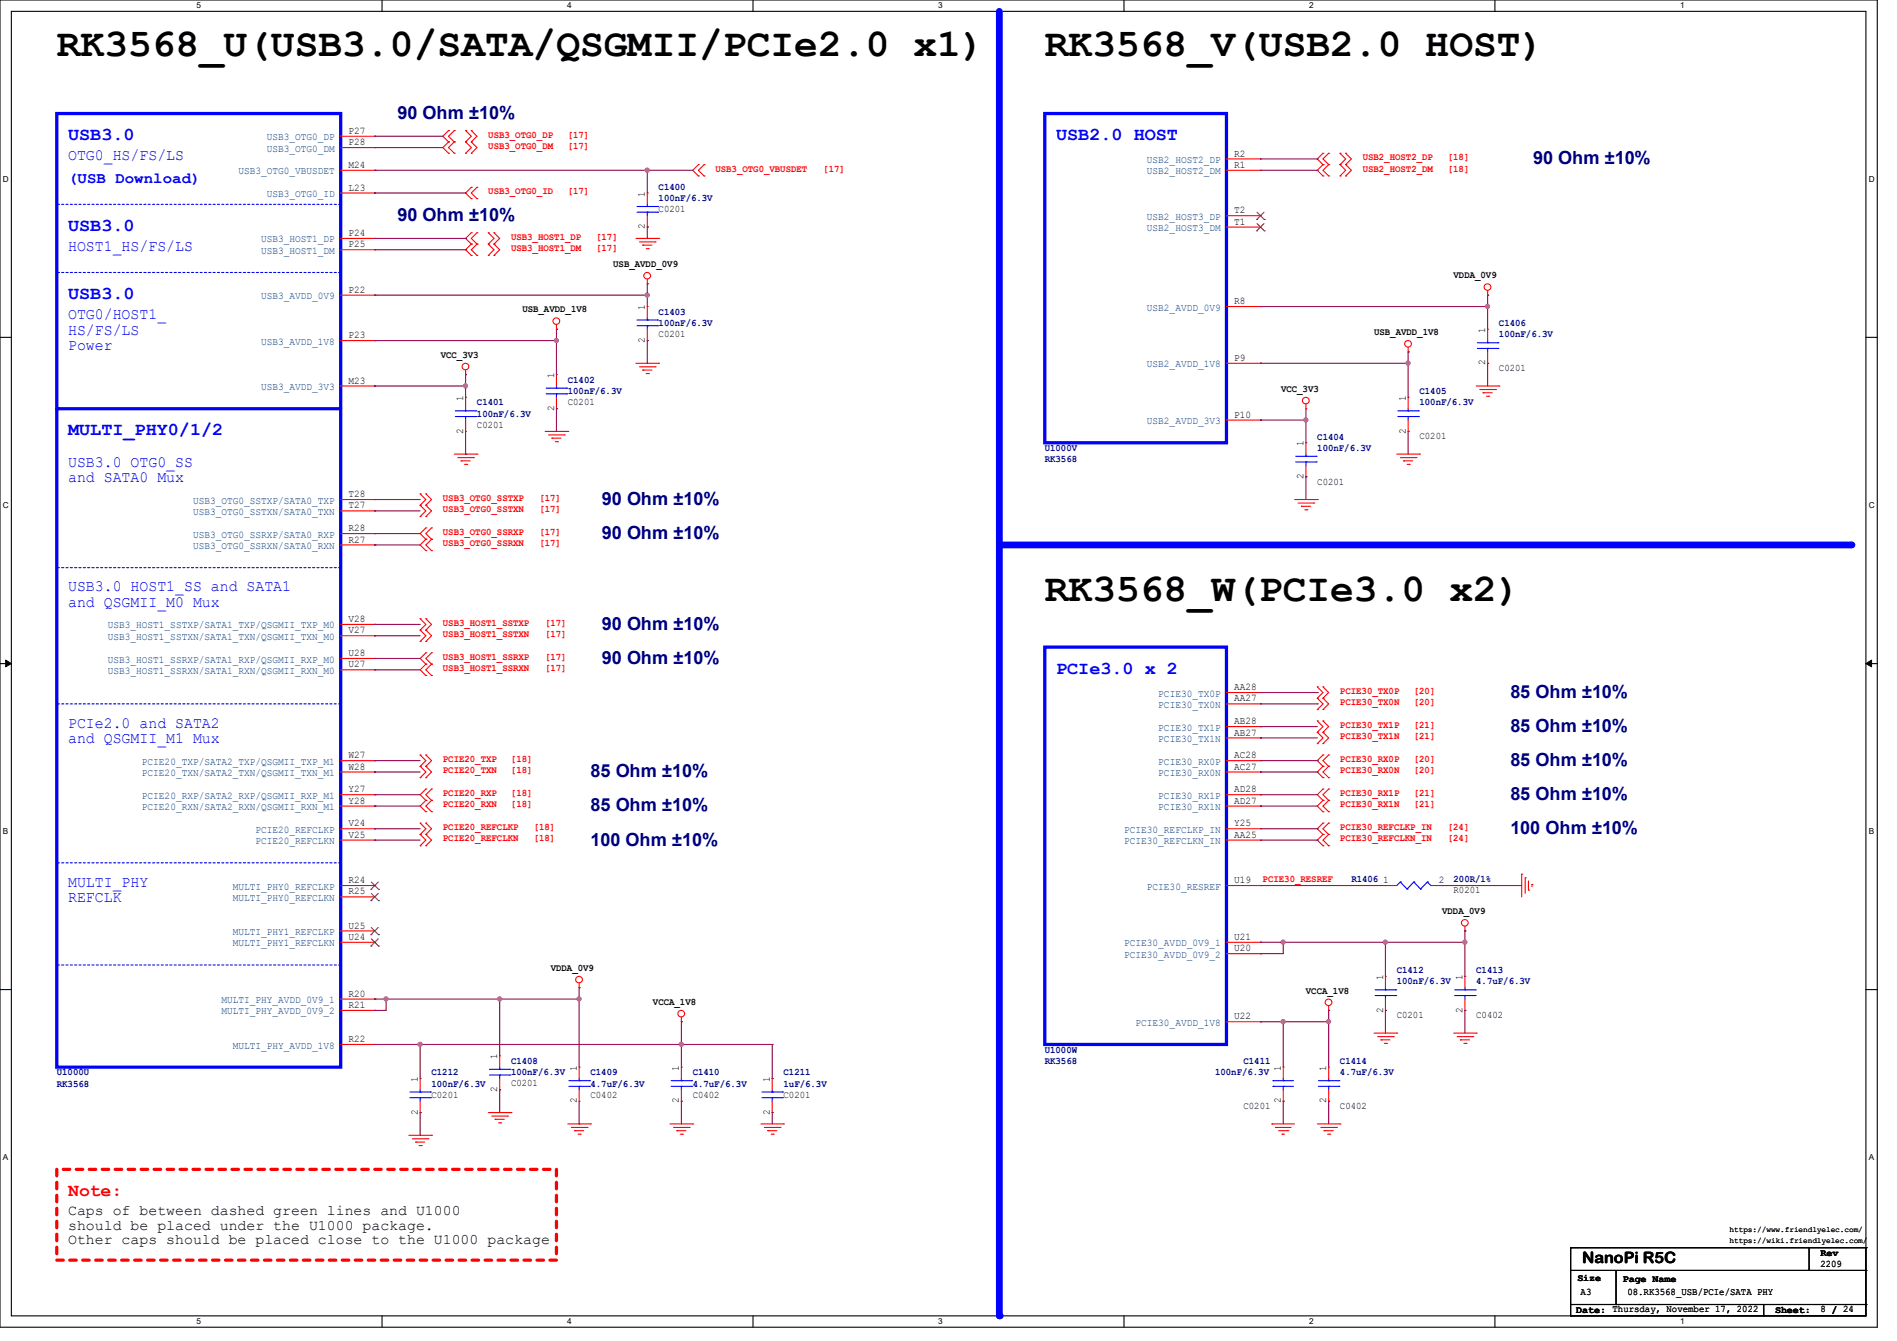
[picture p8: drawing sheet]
<svg xmlns="http://www.w3.org/2000/svg" width="297mm" height="210mm" viewBox="0 0 297 210" stroke-linecap="round" stroke-linejoin="round" font-family="sans-serif">
<path d="M0 0h293.9v207.9h-293.9zM1.8 1.8h290.3v204.3h-290.3z" fill="none" stroke="#000" stroke-width=".17"/>
<g fill="#fff">
<path d="M30.8 .2h.7v1.4h-.7z"/>
<path d="M30.8 206.2h.7v1.4h-.7z"/>
</g>
<path d="M59.8 0v1.8M59.8 206.1v1.8" fill="none" stroke="#000" stroke-width=".17"/>
<g fill="#fff">
<path d="M88.8 .2h.7v1.4h-.7z"/>
<path d="M88.8 206.2h.7v1.4h-.7z"/>
</g>
<path d="M117.9 0v1.8M117.9 206.1v1.8" fill="none" stroke="#000" stroke-width=".17"/>
<g fill="#fff">
<path d="M146.9 .2h.7v1.4h-.7z"/>
<path d="M146.9 206.2h.7v1.4h-.7z"/>
</g>
<path d="M176 0v1.8M176 206.1v1.8" fill="none" stroke="#000" stroke-width=".17"/>
<g fill="#fff">
<path d="M205 .2h.7v1.4h-.7z"/>
<path d="M205 206.2h.7v1.4h-.7z"/>
</g>
<path d="M234.1 0v1.8M234.1 206.1v1.8" fill="none" stroke="#000" stroke-width=".17"/>
<g fill="#fff">
<path d="M263.1 .2h.6v1.4h-.6z"/>
<path d="M263.1 206.2h.6v1.4h-.6z"/>
<path d="M.5 27.3h.9v1.4h-.9z"/>
<path d="M292.6 27.3h.9v1.4h-.9z"/>
<path d="M.5 78.4h.9v1.4h-.9z"/>
<path d="M292.6 78.4h.9v1.4h-.9z"/>
</g>
<path d="M0 52.8h1.8M292.1 52.8h1.8" fill="none" stroke="#000" stroke-width=".17"/>
<g fill="#fff">
<path d="M.5 129.5h.8v1.4h-.8z"/>
<path d="M292.6 129.5h.8v1.4h-.8z"/>
</g>
<path d="M0 103.9h1.8M292.1 103.9h1.8" fill="none" stroke="#000" stroke-width=".17"/>
<path d="M.9 103.4l.9 .5-.9 .5zM292.1 103.9l.9-.5v1z" fill="#000" stroke="#000" stroke-width=".16"/>
<g fill="#fff">
<path d="M.5 180.5h.8v1.4h-.8z"/>
<path d="M292.6 180.5h.8v1.4h-.8z"/>
</g>
<path d="M0 155h1.8M292.1 155h1.8" fill="none" stroke="#000" stroke-width=".17"/>
<path d="M156.5 1.8v204.3" fill="none" stroke="#00f" stroke-width="1.1"/>
<circle cx="156.5" cy="206.1" r=".53" fill="#00f"/>
<path d="M156.5 85.3h133.3" fill="none" stroke="#00f" stroke-width="1.1"/>
<circle cx="289.8" cy="85.3" r=".53" fill="#00f"/>
<path d="M8.9 183.1h78.2v14.3h-78.2z" fill="none" stroke="#f00" stroke-width=".51" stroke-dasharray="1 1"/>
<g fill="none" stroke="#f00" stroke-width=".17">
<path d="M70.2 20.4h.1M70.2 22.2h.1M70.2 24h.1M70.2 20.4l-.9 .9 .9 .9M70.2 22.2l-.9 .9 .9 .9M71.1 22.2h.1M71.1 20.4h.1M71.1 24h.1M71.1 20.4l-.9 .9 .9 .9M71.1 22.2l-.9 .9 .9 .9M72.9 22.2h.1M72.9 20.4h.1"/>
<path d="M72.9 24h.1M72.9 20.4l.9 .9-.9 .9M72.9 22.2l.9 .9-.9 .9M73.8 22.2h.1M73.8 20.4h.1M73.8 24h.1M73.8 29.3h.1M73.8 31.1h.1M73.8 36.4h.1M73.8 38.2h.1M73.8 20.4l.9 .9-.9 .9M73.8 22.2l.9 .9-.9 .9"/>
<path d="M73.8 29.3l-.9 .9 .9 .9M73.8 36.4l-.9 .9 .9 .9M73.8 38.2l-.9 .9 .9 .9M74.7 31.1h.1M74.7 29.3h.1M74.7 38.2h.1M74.7 36.4h.1M74.7 29.3l-.9 .9 .9 .9M74.7 36.4l-.9 .9 .9 .9M74.7 38.2l-.9 .9 .9 .9M76.5 38.2h.1M76.5 36.4h.1"/>
<path d="M76.5 36.4l.8 .9-.8 .9M76.5 38.2l.8 .9-.8 .9M77.3 38.2h.1M77.3 36.4h.1M77.3 36.4l.9 .9-.9 .9M77.3 38.2l.9 .9-.9 .9M99.6 37.3h3.5M100.1 37.9h2.5M100.6 38.4h.1M100.6 38.4h1.5M101.2 38.9h.3M101.3 30.2h.1"/>
<path d="M101.3 35.6h.1M101.3 30.2v1.8M101.3 33.8v1.8M101.5 38.9h.1M102.6 37.9h.1M103.1 37.3h.1M109.3 25.8h.1M109.3 27.6h.1M109.3 25.8l-.8 .9 .8 .9M110.2 27.6h.1M110.2 25.8h.1M110.2 25.8l-.9 .9 .9 .9"/>
<path d="M207.1 24h.1M207.1 25.8h.1M207.1 27.6h.1M207.1 24l-.9 .9 .9 .9M207.1 25.8l-.9 .9 .9 .9M208 25.8h.1M208 24h.1M208 27.6h.1M208 24l-.9 .9 .9 .9M208 25.8l-.9 .9 .9 .9M209.8 25.8h.1M209.8 24h.1"/>
<path d="M209.8 27.6h.1M209.8 24l.9 .9-.9 .9M209.8 25.8l.9 .9-.9 .9M210.7 25.8h.1M210.7 24h.1M210.7 27.6h.1M210.7 24l.9 .9-.9 .9M210.7 25.8l.9 .9-.9 .9M72.9 58.7h.1M72.9 58v.7M73.8 40h.1M74.7 40h.1"/>
<path d="M76.5 40h.1M77.3 40h.1M87.1 51.6h.1M87.1 58.7h.1M87.1 50.8v.8M87.1 58.7v1.8M99.6 56.9h3.5M100.1 57.4h2.5M100.6 58h.1M100.6 58h1.5M101.2 58.5h.3M101.3 44.4h.1"/>
<path d="M101.3 43.7v.7M101.5 58.5h.1M102.6 57.4h.1M103.1 56.9h.1M220.5 55.1h.1M220.5 54.4v.7M232.9 46.2h.1M232.9 45.5v.7M65.8 79.1h.1M65.8 77.3h.1M65.8 77.3l.9 .9-.9 .9M65.8 79.1l.9 .9-.9 .9"/>
<path d="M66.7 79.1h.1M66.7 77.3h.1M66.7 77.3l.9 .9-.9 .9M66.7 79.1l.9 .9-.9 .9M71.1 71.1h3.6M71.7 71.7h2.4M72.2 72.2h.1M72.2 72.2h1.4M72.7 72.7h.4M73.1 72.7h.1M74.1 71.7h.1M74.7 71.1h.1"/>
<path d="M85.3 67.6h3.6M85.9 68.1h2.4M86.4 68.6h.1M86.4 68.6h1.4M87 69.2h.3M87.1 64h.1M87.1 62.2v1.8M87.3 69.2h.1M88.3 68.1h.1M88.9 67.6h.1M202.7 78.2h3.5M203.2 78.8h2.5"/>
<path d="M203.8 79.3h.1M203.8 79.3h1.4M204.3 79.8h.3M204.5 64h.1M204.5 69.3h.1M204.5 74.7h.1M204.5 63.3v.7M204.5 69.3v1.8M204.5 72.9v1.8M204.6 79.8h.1M205.7 78.8h.1M206.2 78.2h.1"/>
<path d="M218.7 71.1h3.6M219.2 71.7h2.5M219.8 72.2h.1M219.8 72.2h1.4M220.3 72.7h.3M220.5 62.2h.1M220.5 67.6h.1M220.5 62.2v1.8M220.5 65.8v1.8M220.6 72.7h.1M221.7 71.7h.1M222.3 71.1h.1"/>
<path d="M231.1 60.5h3.6M231.7 61h2.4M232.2 61.5h.1M232.2 61.5h1.4M232.7 62.1h.4M233.1 62.1h.1M234.1 61h.1M234.7 60.5h.1M65.8 80.9h.1M65.8 98.7h.1M65.8 96.9h.1M65.8 96.9l.9 .9-.9 .9"/>
<path d="M65.8 98.7l.9 .9-.9 .9M66.7 80.9h.1M66.7 82.7h.1M66.7 84.5h.1M66.7 86.2h.1M66.7 98.7h.1M66.7 96.9h.1M66.7 82.7l-.9 .9 .9 .9M66.7 84.5l-.9 .8 .9 .9M66.7 96.9l.9 .9-.9 .9M66.7 98.7l.9 .9-.9 .9M67.6 84.5h.1"/>
<path d="M67.6 82.7h.1M67.6 86.2h.1M67.6 82.7l-.9 .9 .9 .9M67.6 84.5l-.9 .8 .9 .9M65.8 118.2h.1M65.8 100.5h.1M65.8 118.2l.9 .9-.9 .9M66.7 118.2h.1M66.7 100.5h.1M66.7 102.2h.1M66.7 104h.1M66.7 105.8h.1"/>
<path d="M66.7 118.2l.9 .9-.9 .9M66.7 102.2l-.9 .9 .9 .9M66.7 104l-.9 .9 .9 .9M67.6 104h.1M67.6 102.2h.1M67.6 105.8h.1M67.6 102.2l-.9 .9 .9 .9M67.6 104l-.9 .9 .9 .9M192 108.5h5.4M192 110.2h5.4M192 113.8h5.4M192 115.6h5.4"/>
<path d="M192 119.1h5.4M197.4 108.5h.1M197.4 110.2h.1M197.4 113.8h.1M197.4 115.6h.1M197.4 119.1h.1M206.2 109.3h.1M206.2 107.6h.1M206.2 111.1h.1M206.2 114.7h.1M206.2 112.9h.1M206.2 116.5h.1"/>
<path d="M206.2 107.6l.9 .9-.9 .8M206.2 109.3l.9 .9-.9 .9M206.2 112.9l.9 .9-.9 .9M206.2 114.7l.9 .9-.9 .9M207.1 109.3h.1M207.1 107.6h.1M207.1 111.1h.1M207.1 118.2h.1M207.1 114.7h.1M207.1 112.9h.1M207.1 116.5h.1M207.1 107.6l.9 .9-.9 .8"/>
<path d="M207.1 109.3l.9 .9-.9 .9M207.1 118.2l-.9 .9 .9 .9M207.1 112.9l.9 .9-.9 .9M207.1 114.7l.9 .9-.9 .9M208 118.2h.1M208 118.2l-.9 .9 .9 .9M65.8 120h.1M65.8 121.8h.1M65.8 130.7h.1M65.8 128.9h.1M65.8 132.5h.1M65.8 120l.9 .9-.9 .9"/>
<path d="M65.8 128.9l.9 .9-.9 .9M65.8 130.7l.9 .9-.9 .9M66.7 120h.1M66.7 121.8h.1M66.7 123.6h.1M66.7 125.3h.1M66.7 127.1h.1M66.7 130.7h.1M66.7 128.9h.1M66.7 132.5h.1M66.7 120l.9 .9-.9 .9M66.7 123.6l-.9 .9 .9 .8"/>
<path d="M66.7 125.3l-.9 .9 .9 .9M66.7 128.9l.9 .9-.9 .9M66.7 130.7l.9 .9-.9 .9M67.6 125.3h.1M67.6 123.6h.1M67.6 127.1h.1M67.6 123.6l-.9 .9 .9 .8M67.6 125.3l-.9 .9 .9 .9M192 120.9h5.4M192 124.5h5.4M192 126.2h5.4M192 129.8h5.4"/>
<path d="M192 131.6h5.4M192 138.7h5.4M197.4 120.9h.1M197.4 124.5h.1M197.4 126.2h.1M197.4 129.8h.1M197.4 131.6h.1M197.4 138.7h.1M207.1 120h.1M207.1 121.8h.1M207.1 123.6h.1M207.1 125.3h.1"/>
<path d="M207.1 127.1h.1M207.1 128.9h.1M207.1 130.7h.1M207.1 132.5h.1M207.1 120l-.9 .9 .9 .9M207.1 123.6l-.9 .9 .9 .8M207.1 125.3l-.9 .9 .9 .9M207.1 128.9l-.9 .9 .9 .9M207.1 130.7l-.9 .9 .9 .9M208 121.8h.1M208 120h.1M208 125.3h.1"/>
<path d="M208 123.6h.1M208 127.1h.1M208 130.7h.1M208 128.9h.1M208 132.5h.1M208 120l-.9 .9 .9 .9M208 123.6l-.9 .9 .9 .8M208 125.3l-.9 .9 .9 .9M208 128.9l-.9 .9 .9 .9M208 130.7l-.9 .9 .9 .9M216.9 138.7h.1M216.9 138.7h1.8"/>
<path d="M224 138.7h1.8M225.8 138.7h.1M238.3 136.9h.1M238.3 136.9v3.6M238.8 137.5h.1M238.8 137.5v2.4M239.3 139.4h.1M239.3 138v1.4M239.9 138.5h.1M239.9 138.5v.4M90.7 154.7h.1M90.7 154v.7"/>
<path d="M106.7 159.3v.7M192 147.6h5.4M192 149.4h5.4M197.4 147.6h.1M197.4 149.4h.1M208 158.2h.1M208 157.5v.7M229.4 145.8h.1M229.4 145.1v.7M64 177.8h3.6M64.6 178.4h2.4M65.1 178.9h.1"/>
<path d="M65.1 178.9h1.4M65.6 179.4h.4M66 179.4h.1M67 178.4h.1M67.6 177.8h.1M76.5 174.2h3.5M77 174.8h2.5M77.5 175.3h.1M77.5 175.3h1.5M78.1 175.9h.3M78.4 175.9h.1M79.5 174.8h.1"/>
<path d="M80 174.2h.1M88.9 176h3.6M89.5 176.6h2.4M90 177.1h.1M90 177.1h1.4M90.5 177.6h.3M90.8 177.6h.1M91.9 176.6h.1M92.5 176h.1M104.9 176h3.6M105.5 176.6h2.4M106 177.1h.1"/>
<path d="M106 177.1h1.4M106.5 177.6h.3M106.7 160h.1M106.8 177.6h.1M107.9 176.6h.1M108.5 176h.1M119.1 176h3.6M119.7 176.6h2.4M120.2 177.1h.1M120.2 177.1h1.4M120.7 177.6h.4M121.1 177.6h.1"/>
<path d="M122.1 176.6h.1M122.7 176h.1M192 160h5.4M197.4 160h.1M199.1 176h.1M199.1 176h3.6M199.7 176.6h.1M199.7 176.6h2.4M200.2 177.1h1.4M200.7 177.6h.1M200.7 177.6h.4M201.6 177.1h.1"/>
<path d="M206.2 176h3.6M206.8 176.6h2.5M207.3 177.1h.1M207.3 177.1h1.4M207.9 177.6h.3M208.2 177.6h.1M209.3 176.6h.1M209.8 176h.1M215.1 161.8h3.6M215.7 162.3h2.4M216.2 162.9h.1M216.2 162.9h1.4"/>
<path d="M216.7 163.4h.4M217.1 163.4h.1M218.1 162.3h.1M218.7 161.8h.1M227.6 161.8h3.5M228.1 162.3h2.5M228.6 162.9h.1M228.6 162.9h1.5M229.2 163.4h.3M229.5 163.4h.1M230.6 162.3h.1M231.1 161.8h.1"/>
<circle cx="72.9" cy="57.4" r=".52"/>
<circle cx="87.1" cy="50.3" r=".52"/>
<circle cx="101.3" cy="43.2" r=".52"/>
<circle cx="220.5" cy="53.8" r=".52"/>
<circle cx="232.9" cy="45" r=".52"/>
<circle cx="204.5" cy="62.7" r=".52"/>
<circle cx="90.7" cy="153.4" r=".52"/>
<circle cx="106.7" cy="158.8" r=".52"/>
<circle cx="208" cy="157" r=".52"/>
<circle cx="229.4" cy="144.5" r=".52"/>
</g>
<g fill="none" stroke="#000" stroke-width=".17">
<path d="M245.9 195.4h.1M245.9 199h46.2M245.9 195.4v10.7M245.9 195.4h46.2M253 199v5.3M283.3 199h.1M283.3 195.4v3.6M292.1 199h.1M292.1 195.4h.1M292.1 195.4v10.7h-46.2M245.9 206.1h.1M245.9 204.3h46.2"/>
<path d="M253 204.3h.1M256.6 204.3h.1M276.1 206.1h.1M276.1 204.3v1.8M292.1 204.3h.1"/>
</g>
<g fill="none" stroke="#00f" stroke-width=".17">
<path d="M99.7 33.2h3.3M99.7 32.3h3.3M101.3 32.3h.1M101.3 33.2h.1M101.3 32v.3M101.3 33.2v.6M103 33.2h.1M103 32.3h.1M85.5 61.7h3.2M85.5 60.8h3.2M87.1 60.8h.1M87.1 61.7h.1"/>
<path d="M87.1 60.5v.3M87.1 61.7v.5M88.7 61.7h.1M88.7 60.8h.1M202.9 72.3h3.2M202.9 71.5h3.2M204.5 71.5h.1M204.5 72.3h.1M204.5 71.1v.4M204.5 72.3v.6M206.1 72.3h.1M206.1 71.5h.1"/>
<path d="M218.9 65.2h3.2M218.9 64.3h3.2M220.5 64.3h.1M220.5 65.2h.1M220.5 64v.3M220.5 65.2v.6M222.1 65.2h.1M222.1 64.3h.1M219.2 138.1h.1M219.2 138.1l-.5 .6M219.2 138.1l1.1 1.1M220.3 139.2h.1"/>
<path d="M221.4 138.1h.1M221.4 138.1l-1.1 1.1M221.4 138.1l1 1.1M222.4 139.2h.1M223.5 138.1h.1M223.5 138.1l-1.1 1.1M223.5 138.1l.5 .6M224 138.7h.1"/>
</g>
<path d="M8.9 17.8h44.4v149.3h-44.4zM8.9 64h44.4M163.6 101.3h28.4v62.3h-28.4z" fill="none" stroke="#00f" stroke-width=".51"/>
<path d="M8.9 42.7h.1M53.3 42.7h-44.4" fill="none" stroke="#00f" stroke-width=".17" stroke-dasharray=".3 .3"/>
<circle cx="8.9" cy="64" r=".25" fill="#00f"/>
<path d="M8.9 32h.1M53.3 32h-44.4M8.9 88.9h.1M53.3 88.9h-44.4M8.9 110.2h.1M53.3 110.2h-44.4M8.9 135.1h.1M53.3 135.1h-44.4M8.9 151.1h.1M53.3 151.1h-44.4" fill="none" stroke="#00f" stroke-width=".17" stroke-dasharray=".3 .3"/>
<g fill="none" stroke="#f00" stroke-width=".17">
<path d="M53.3 21.3h5.4M53.3 23.1h5.4M53.3 26.7h5.4M53.3 30.2h5.4M53.3 37.3h5.4M53.3 39.1h5.4M58.7 21.3h.1M58.7 23.1h.1M58.7 26.7h.1M58.7 30.2h.1M58.7 37.3h.1M58.7 39.1h.1"/>
<path d="M192 26.7h5.4M192 24.9h5.4M192 33.8h5.4M192 35.6h5.4M197.4 24.9h.1M197.4 26.7h.1M197.4 33.8h.1M197.4 35.6h.1M53.3 46.2h5.4M53.3 53.3h5.4M58.7 46.2h.1M58.7 53.3h.1"/>
<path d="M101.3 48h.1M101.3 53.3h.1M101.3 48v1.8M101.3 51.6v1.7M192 48h5.4M192 56.9h5.4M197.4 48h.1M197.4 56.9h.1M232.9 51.6h.1M232.9 56.9h.1M232.9 51.6v1.7M232.9 55.1v1.8"/>
<path d="M53.3 60.5h5.4M53.3 78.2h5.4M58.7 60.5h.1M58.7 78.2h.1M72.9 62.2h.1M72.9 67.6h.1M72.9 62.2v1.8M72.9 65.8v1.8M192 65.8h5.4M197.4 65.8h.1M53.3 80h5.4M53.3 83.6h5.4"/>
<path d="M53.3 85.3h5.4M53.3 97.8h5.4M53.3 99.6h5.4M58.7 80h.1M58.7 83.6h.1M58.7 85.3h.1M58.7 97.8h.1M58.7 99.6h.1M53.3 103.1h5.4M53.3 104.9h5.4M53.3 119.1h5.4M58.7 103.1h.1"/>
<path d="M58.7 104.9h.1M58.7 119.1h.1M53.3 138.7h5.4M53.3 120.9h5.4M53.3 124.5h5.4M53.3 126.2h5.4M53.3 129.8h5.4M53.3 131.6h5.4M58.7 138.7h.1M58.7 120.9h.1M58.7 124.5h.1M58.7 126.2h.1"/>
<path d="M58.7 129.8h.1M58.7 131.6h.1M53.3 140.5h5.4M53.3 145.8h5.4M53.3 147.6h5.4M53.3 158.2h5.4M53.3 156.5h5.4M58.7 140.5h.1M58.7 145.8h.1M58.7 147.6h.1M58.7 158.2h.1M58.7 156.5h.1"/>
<path d="M216.9 152.9h.1M216.9 158.2h.1M216.9 152.9v1.8M216.9 156.5v1.7M229.4 152.9h.1M229.4 158.2h.1M229.4 152.9v1.8M229.4 156.5v1.7M53.3 163.6h5.4M58.7 163.6h.1M65.8 168.9h.1M65.8 174.2h.1"/>
<path d="M65.8 168.9v1.8M65.8 172.5v1.7M78.2 165.4h.1M78.2 170.7h.1M78.2 165.4v1.7M78.2 168.9v1.8M90.7 167.1h.1M90.7 172.5h.1M90.7 167.1v1.8M90.7 170.7v1.8M106.7 167.1h.1M106.7 172.5h.1"/>
<path d="M106.7 167.1v1.8M106.7 170.7v1.8M120.9 168.9h.1M120.9 174.2h.1M120.9 168.9v1.8M120.9 172.5v1.7M200.9 167.1h.1M200.9 172.5h.1M200.9 167.1v1.8M200.9 170.7v1.8M208 167.1h.1M208 172.5h.1"/>
<path d="M208 167.1v1.8M208 170.7v1.8"/>
</g>
<g fill="none" stroke="#7f3f00" stroke-width=".16">
<path d="M196.8 34.4h.1M196.8 36.2h.1M196.8 33.2l1.2 1.2M196.8 35l1.2 1.2M197.9 33.2l-1.1 1.2M197.9 35l-1.1 1.2M198 34.4h.1M198 36.2h.1M58.1 139.3h.1M58.1 138.1l1.2 1.2M58.1 139.9l1.2 1.2M59.2 138.1l-1.1 1.2"/>
<path d="M59.2 139.9l-1.1 1.2M59.3 139.3h.1M58.1 141.1h.1M58.1 146.4h.1M58.1 148.2h.1M58.1 145.2l1.2 1.2M58.1 147l1.2 1.2M59.2 145.2l-1.1 1.2M59.2 147l-1.1 1.2M59.3 141.1h.1M59.3 146.4h.1M59.3 148.2h.1"/>
</g>
<g fill="none" stroke="#00f" stroke-width=".17">
<path d="M99.7 51h3.3M99.7 50.1h3.3M101.3 50.1h.1M101.3 51h.1M101.3 49.8v.3M101.3 51v.6M103 51h.1M103 50.1h.1M231.3 54.6h3.2M231.3 53.7h3.2M232.9 53.7h.1M232.9 54.6h.1"/>
<path d="M232.9 53.3v.4M232.9 54.6v.5M234.5 54.6h.1M234.5 53.7h.1M71.3 65.2h3.2M71.3 64.3h3.2M72.9 64.3h.1M72.9 65.2h.1M72.9 64v.3M72.9 65.2v.6M74.5 65.2h.1M74.5 64.3h.1"/>
<path d="M215.3 155.9h3.2M215.3 155h3.2M216.9 155h.1M216.9 155.9h.1M216.9 154.7v.3M216.9 155.9v.6M218.5 155.9h.1M218.5 155h.1M227.8 155.9h3.2M227.8 155h3.2M229.4 155h.1M229.4 155.9h.1"/>
<path d="M229.4 154.7v.3M229.4 155.9v.6M231 155.9h.1M231 155h.1M64.2 171.9h3.2M64.2 171h3.2M65.8 171h.1M65.8 171.9h.1M65.8 170.7v.3M65.8 171.9v.6M67.4 171.9h.1M67.4 171h.1"/>
<path d="M76.6 168.4h3.2M76.6 167.5h3.2M78.2 167.5h.1M78.2 168.4h.1M78.2 167.1v.4M78.2 168.4v.5M79.8 168.4h.1M79.8 167.5h.1M89.1 170.1h3.2M89.1 169.2h3.2M90.7 169.2h.1M90.7 170.1h.1"/>
<path d="M90.7 168.9v.3M90.7 170.1v.6M92.3 170.1h.1M92.3 169.2h.1M105.1 170.1h3.2M105.1 169.2h3.2M106.7 169.2h.1M106.7 170.1h.1M106.7 168.9v.3M106.7 170.1v.6M108.3 170.1h.1M108.3 169.2h.1"/>
<path d="M119.3 171.9h3.2M119.3 171h3.2M120.9 171h.1M120.9 171.9h.1M120.9 170.7v.3M120.9 171.9v.6M122.5 171.9h.1M122.5 171h.1M199.3 170.1h.1M199.3 169.2h.1M199.3 170.1h3.2M199.3 169.2h3.2"/>
<path d="M200.9 169.2h.1M200.9 170.1h.1M200.9 168.9v.3M200.9 170.1v.6M206.4 170.1h3.2M206.4 169.2h3.2M208 169.2h.1M208 170.1h.1M208 168.9v.3M208 170.1v.6M209.6 170.1h.1M209.6 169.2h.1"/>
</g>
<path d="M163.6 17.8h28.4v51.5h-28.4z" fill="none" stroke="#00f" stroke-width=".51"/>
<g fill="none" stroke="#7f003f" stroke-width=".17">
<path d="M58.7 21.3h.1M58.7 23.1h.1M58.7 26.7h.1M58.7 30.2h.1M58.7 21.3h10.6M58.7 23.1h10.6M58.7 26.7h49.8M58.7 30.2h14.2M58.7 37.3h14.2M58.7 39.1h14.2M72.9 37.3h.1M72.9 39.1h.1"/>
<path d="M101.3 26.7h.1M101.3 35.6h.1M101.3 26.7v3.5M101.3 35.6v1.7M197.4 26.7h8.8M197.4 24.9h8.8M206.2 24.9h.1M206.2 26.7h.1M58.7 53.3h.1M58.7 46.2h.1M58.7 53.3h28.4M58.7 46.2h42.6"/>
<path d="M72.9 58.7h.1M72.9 58.7v3.5M87.1 53.3h.1M87.1 51.6h.1M87.1 51.6v7.1M101.3 53.3h.1M101.3 46.2h.1M101.3 44.4h.1M101.3 44.4v3.6M101.3 53.3v3.6M197.4 56.9h.1M197.4 48h.1"/>
<path d="M197.4 56.9h23.1M197.4 48h35.5M220.5 56.9h.1M220.5 55.1h.1M220.5 55.1v7.1M232.9 56.9h.1M232.9 48h.1M232.9 46.2h.1M232.9 46.2v5.4M232.9 56.9v3.6M58.7 60.5h.1M58.7 78.2h.1"/>
<path d="M58.7 60.5h14.2M58.7 78.2h7.1M72.9 60.5h.1M72.9 71.1h.1M72.9 67.6v3.5M87.1 64h.1M87.1 64v3.6M197.4 65.8h.1M197.4 65.8h7.1M204.5 65.8h.1M204.5 74.7h.1M204.5 64v5.3"/>
<path d="M204.5 74.7v3.5M220.5 67.6h.1M220.5 67.6v3.5M58.7 80h.1M58.7 83.6h.1M58.7 85.3h.1M58.7 97.8h.1M58.7 99.6h.1M58.7 80h7.1M58.7 83.6h7.1M58.7 85.3h7.1M58.7 97.8h7.1"/>
<path d="M58.7 99.6h7.1M58.7 119.1h.1M58.7 103.1h.1M58.7 104.9h.1M58.7 119.1h7.1M58.7 103.1h7.1M58.7 104.9h7.1M197.4 113.8h.1M197.4 115.6h.1M197.4 119.1h8.8M197.4 108.5h8.8M197.4 110.2h8.8"/>
<path d="M197.4 113.8h8.8M197.4 115.6h8.8M206.2 108.5h.1M206.2 110.2h.1M206.2 119.1h.1M58.7 120.9h.1M58.7 124.5h.1M58.7 126.2h.1M58.7 129.8h.1M58.7 131.6h.1M58.7 120.9h7.1M58.7 124.5h7.1"/>
<path d="M58.7 126.2h7.1M58.7 129.8h7.1M58.7 131.6h7.1M197.4 124.5h.1M197.4 126.2h.1M197.4 138.7h.1M197.4 120.9h8.8M197.4 124.5h8.8M197.4 126.2h8.8M197.4 129.8h8.8M197.4 131.6h8.8M197.4 138.7h19.5"/>
<path d="M206.2 120.9h.1M206.2 131.6h.1M206.2 129.8h.1M225.8 138.7h.1M225.8 138.7h12.5M58.7 156.5h.1M58.7 158.2h.1M58.7 156.5h32M60.5 156.5h.1M60.5 156.5v1.7h-1.8M78.2 156.5h.1M78.2 156.5v8.9"/>
<path d="M90.7 156.5h.1M90.7 154.7h.1M90.7 154.7v12.4M197.4 149.4h.1M197.4 147.6h.1M197.4 147.6h32M200.9 147.6h.1M200.9 147.6v1.8h-3.5M208 158.2h.1M208 158.2v8.9M216.9 147.6h.1M216.9 158.2h.1"/>
<path d="M216.9 147.6v5.3M216.9 158.2v3.6M229.4 145.8h.1M229.4 147.6h.1M229.4 158.2h.1M229.4 145.8v7.1M229.4 158.2v3.6M58.7 163.6h62.2M65.8 163.6h.1M65.8 174.2h.1M65.8 163.6v5.3M65.8 174.2v3.6"/>
<path d="M78.2 170.7h.1M78.2 170.7v3.5M90.7 176h.1M90.7 172.5v3.5M106.7 160h.1M106.7 172.5h.1M106.7 163.6h.1M106.7 160v7.1M106.7 172.5v3.5M120.9 168.9h.1M120.9 174.2h.1M120.9 163.6h.1"/>
<path d="M120.9 163.6v5.3M120.9 174.2v1.8M197.4 160h.1M197.4 160h10.6M200.9 160h.1M200.9 172.5h.1M200.9 160v7.1M200.9 172.5v3.5M208 160h.1M208 172.5h.1M208 172.5v3.5"/>
</g>
<g fill="#f0f" stroke="#f0f" stroke-width=".17">
<circle cx="90.7" cy="156.4" r=".32"/>
<circle cx="101.3" cy="26.6" r=".32"/>
<circle cx="87.1" cy="53.3" r=".32"/>
<circle cx="101.3" cy="46.2" r=".32"/>
<circle cx="72.9" cy="60.4" r=".32"/>
<circle cx="220.5" cy="56.9" r=".32"/>
<circle cx="204.4" cy="65.8" r=".32"/>
<circle cx="232.9" cy="48" r=".32"/>
<circle cx="78.2" cy="156.4" r=".32"/>
<circle cx="60.4" cy="156.4" r=".32"/>
<circle cx="106.7" cy="163.6" r=".32"/>
<circle cx="65.8" cy="163.6" r=".32"/>
<circle cx="200.9" cy="160" r=".32"/>
<circle cx="208" cy="160" r=".32"/>
<circle cx="229.3" cy="147.6" r=".32"/>
<circle cx="216.9" cy="147.6" r=".32"/>
<circle cx="200.9" cy="147.6" r=".32"/>
</g>
<g font-size="6.2">
<text x="8.9" y="8.8">RK3568_U(USB3.0/SATA/QSGMII/PCIe2.0 x1)</text>
<text x="163.6" y="8.8">RK3568_V(USB2.0 HOST)</text>
<text x="163.6" y="94.1">RK3568_W(PCIe3.0 x2)</text>
</g>
<g font-size="2.8" fill="#00f">
<text x="10.7" y="21.9">USB3.0</text>
<text x="165.4" y="21.9">USB2.0 HOST</text>
<text x="10.7" y="36.2">USB3.0</text>
<text x="10.7" y="46.8">USB3.0</text>
<text x="10.7" y="68.2">MULTI_PHY0/1/2</text>
<text x="165.4" y="105.5">PCIe3.0 x 2</text>
</g>
<g font-size="2.8" fill="#00007f">
<text x="62.2" y="18.6">90 Ohm ±10%</text>
<text x="240" y="25.7">90 Ohm ±10%</text>
<text x="62.2" y="34.6">90 Ohm ±10%</text>
<text x="94.2" y="79.1">90 Ohm ±10%</text>
<text x="94.2" y="84.4">90 Ohm ±10%</text>
<text x="94.2" y="98.6">90 Ohm ±10%</text>
<text x="94.2" y="104">90 Ohm ±10%</text>
<text x="236.5" y="109.3">85 Ohm ±10%</text>
<text x="236.5" y="120">85 Ohm ±10%</text>
<text x="236.5" y="114.6">85 Ohm ±10%</text>
<text x="92.5" y="121.8">85 Ohm ±10%</text>
<text x="236.5" y="125.3">85 Ohm ±10%</text>
<text x="92.5" y="127.1">85 Ohm ±10%</text>
<text x="236.5" y="130.6">100 Ohm ±10%</text>
<text x="92.5" y="132.4">100 Ohm ±10%</text>
</g>
<text font-size="2.8" fill="#f00" x="10.7" y="187.3">Note:</text>
<g font-size="2.5" fill="#00f">
<text x="10.7" y="25.1">OTG0_HS/FS/LS</text>
<text x="10.7" y="28.7">(USB Download)</text>
<text x="10.7" y="39.3">HOST1_HS/FS/LS</text>
<text x="10.7" y="50">OTG0/HOST1_</text>
<text x="10.7" y="52.4">HS/FS/LS</text>
<text x="10.7" y="54.9">Power</text>
<text x="10.7" y="73.1">USB3.0 OTG0_SS</text>
<text x="10.7" y="75.5">and SATA0 Mux</text>
<text x="10.7" y="92.6">USB3.0 HOST1_SS and SATA1</text>
<text x="10.7" y="95.1">and QSGMII_M0 Mux</text>
<text x="10.7" y="114">PCIe2.0 and SATA2</text>
<text x="10.7" y="116.4">and QSGMII_M1 Mux</text>
<text x="10.7" y="138.9">MULTI_PHY</text>
<text x="10.7" y="141.3">REFCLK</text>
</g>
<text font-size="2.5" x="247.7" y="197.7">NanoPi R5C</text>
<g font-size="2.3">
<text x="10.7" y="190.3">Caps of between dashed green lines and U1000</text>
<text x="10.7" y="192.6">should be placed under the U1000 package.</text>
<text x="10.7" y="194.9">Other caps should be placed close to the U1000 package</text>
</g>
<g font-size="1.6" fill="#003f7f">
<text x="41.8" y="22">USB3_OTG0_DP</text>
<text x="41.8" y="23.7">USB3_OTG0_DM</text>
<text x="37.3" y="27.3">USB3_OTG0_VBUSDET</text>
<text x="179.6" y="25.5">USB2_HOST2_DP</text>
<text x="179.6" y="27.3">USB2_HOST2_DM</text>
<text x="41.8" y="30.9">USB3_OTG0_ID</text>
<text x="179.6" y="34.4">USB2_HOST3_DP</text>
<text x="40.9" y="38">USB3_HOST1_DP</text>
<text x="40.9" y="39.8">USB3_HOST1_DM</text>
<text x="179.6" y="36.2">USB2_HOST3_DM</text>
<text x="40.9" y="46.9">USB3_AVDD_0V9</text>
<text x="40.9" y="54">USB3_AVDD_1V8</text>
<text x="179.6" y="48.6">USB2_AVDD_0V9</text>
<text x="179.6" y="57.5">USB2_AVDD_1V8</text>
<text x="40.9" y="61.1">USB3_AVDD_3V3</text>
<text x="179.6" y="66.4">USB2_AVDD_3V3</text>
<text x="30.2" y="78.9">USB3_OTG0_SSTXP/SATA0_TXP</text>
<text x="30.2" y="80.6">USB3_OTG0_SSTXN/SATA0_TXN</text>
<text x="30.2" y="84.2">USB3_OTG0_SSRXP/SATA0_RXP</text>
<text x="30.2" y="86">USB3_OTG0_SSRXN/SATA0_RXN</text>
<text x="16.9" y="98.4">USB3_HOST1_SSTXP/SATA1_TXP/QSGMII_TXP_M0</text>
<text x="16.9" y="100.2">USB3_HOST1_SSTXN/SATA1_TXN/QSGMII_TXN_M0</text>
<text x="16.9" y="103.8">USB3_HOST1_SSRXP/SATA1_RXP/QSGMII_RXP_M0</text>
<text x="16.9" y="105.5">USB3_HOST1_SSRXN/SATA1_RXN/QSGMII_RXN_M0</text>
<text x="181.4" y="109.1">PCIE30_TX0P</text>
<text x="181.4" y="110.9">PCIE30_TX0N</text>
<text x="22.2" y="119.8">PCIE20_TXP/SATA2_TXP/QSGMII_TXP_M1</text>
<text x="181.4" y="114.4">PCIE30_TX1P</text>
<text x="181.4" y="116.2">PCIE30_TX1N</text>
<text x="181.4" y="119.8">PCIE30_RX0P</text>
<text x="22.2" y="121.5">PCIE20_TXN/SATA2_TXN/QSGMII_TXN_M1</text>
<text x="22.2" y="125.1">PCIE20_RXP/SATA2_RXP/QSGMII_RXP_M1</text>
<text x="181.4" y="121.5">PCIE30_RX0N</text>
<text x="181.4" y="125.1">PCIE30_RX1P</text>
<text x="22.2" y="126.9">PCIE20_RXN/SATA2_RXN/QSGMII_RXN_M1</text>
<text x="40" y="130.4">PCIE20_REFCLKP</text>
<text x="176" y="130.4">PCIE30_REFCLKP_IN</text>
<text x="181.4" y="126.9">PCIE30_RX1N</text>
<text x="40" y="132.2">PCIE20_REFCLKN</text>
<text x="176" y="132.2">PCIE30_REFCLKN_IN</text>
<text x="36.4" y="139.3">MULTI_PHY0_REFCLKP</text>
<text x="36.4" y="141.1">MULTI_PHY0_REFCLKN</text>
<text x="179.6" y="139.3">PCIE30_RESREF</text>
<text x="36.4" y="146.4">MULTI_PHY1_REFCLKP</text>
<text x="36.4" y="148.2">MULTI_PHY1_REFCLKN</text>
<text x="176" y="148.2">PCIE30_AVDD_0V9_1</text>
<text x="176" y="150">PCIE30_AVDD_0V9_2</text>
<text x="34.7" y="158.9">MULTI_PHY_AVDD_0V9_2</text>
<text x="34.7" y="157.1">MULTI_PHY_AVDD_0V9_1</text>
<text x="177.8" y="160.7">PCIE30_AVDD_1V8</text>
<text x="36.4" y="164.2">MULTI_PHY_AVDD_1V8</text>
</g>
<g font-size="1.6">
<text x="54.6" y="21">P27</text>
<text x="54.6" y="22.7">P28</text>
<text x="54.6" y="26.3">M24</text>
<text x="54.6" y="29.8">L23</text>
<text x="193.3" y="24.5">R2</text>
<text x="193.3" y="26.3">R1</text>
<text x="101" y="35.9" transform="rotate(-90 101 35.9)">2</text>
<text x="101" y="30.8" transform="rotate(-90 101 30.8)">1</text>
<text x="103.1" y="33.2">C0201</text>
<text x="193.3" y="33.4">T2</text>
<text x="193.3" y="35.2">T1</text>
<text x="54.6" y="37">P24</text>
<text x="54.6" y="38.7">P25</text>
<text x="96" y="41.8">USB_AVDD_0V9</text>
<text x="54.6" y="45.8">P22</text>
<text x="193.3" y="47.6">R8</text>
<text x="227.6" y="43.6">VDDA_0V9</text>
<text x="54.6" y="53">P23</text>
<text x="81.8" y="48.9">USB_AVDD_1V8</text>
<text x="101" y="53.7" transform="rotate(-90 101 53.7)">2</text>
<text x="101" y="48.6" transform="rotate(-90 101 48.6)">1</text>
<text x="103.1" y="52.8">C0201</text>
<text x="215.1" y="52.5">USB_AVDD_1V8</text>
<text x="232.5" y="52.1" transform="rotate(-90 232.5 52.1)">1</text>
<text x="69" y="56">VCC_3V3</text>
<text x="86.7" y="59.2" transform="rotate(-90 86.7 59.2)">1</text>
<text x="193.3" y="56.5">P9</text>
<text x="232.5" y="57.2" transform="rotate(-90 232.5 57.2)">2</text>
<text x="234.7" y="58.1">C0201</text>
<text x="54.6" y="60.1">M23</text>
<text x="72.5" y="62.8" transform="rotate(-90 72.5 62.8)">1</text>
<text x="86.7" y="64.3" transform="rotate(-90 86.7 64.3)">2</text>
<text x="88.9" y="63.5">C0201</text>
<text x="193.3" y="65.4">P10</text>
<text x="200.6" y="61.4">VCC_3V3</text>
<text x="220.1" y="62.8" transform="rotate(-90 220.1 62.8)">1</text>
<text x="72.5" y="67.9" transform="rotate(-90 72.5 67.9)">2</text>
<text x="74.7" y="67">C0201</text>
<text x="204.1" y="69.9" transform="rotate(-90 204.1 69.9)">1</text>
<text x="220.1" y="67.9" transform="rotate(-90 220.1 67.9)">2</text>
<text x="222.2" y="68.8">C0201</text>
<text x="54.6" y="77.9">T28</text>
<text x="204.1" y="75" transform="rotate(-90 204.1 75)">2</text>
<text x="206.2" y="75.9">C0201</text>
<text x="54.6" y="79.6">T27</text>
<text x="54.6" y="83.2">R28</text>
<text x="54.6" y="85">R27</text>
<text x="54.6" y="97.4">V28</text>
<text x="54.6" y="99.2">V27</text>
<text x="54.6" y="102.7">U28</text>
<text x="54.6" y="104.5">U27</text>
<text x="193.3" y="108.1">AA28</text>
<text x="193.3" y="109.9">AA27</text>
<text x="193.3" y="113.4">AB28</text>
<text x="54.6" y="118.7">W27</text>
<text x="193.3" y="115.2">AB27</text>
<text x="193.3" y="118.7">AC28</text>
<text x="54.6" y="120.5">W28</text>
<text x="54.6" y="124.1">Y27</text>
<text x="54.6" y="125.9">Y28</text>
<text x="193.3" y="120.5">AC27</text>
<text x="193.3" y="124.1">AD28</text>
<text x="193.3" y="125.9">AD27</text>
<text x="54.6" y="129.4">V24</text>
<text x="54.6" y="131.2">V25</text>
<text x="193.3" y="129.4">Y25</text>
<text x="193.3" y="131.2">AA25</text>
<text x="54.6" y="138.3">R24</text>
<text x="54.6" y="140.1">R25</text>
<text x="193.3" y="138.3">U19</text>
<text x="216.6" y="138.3">1</text>
<text x="225.3" y="138.3">2</text>
<text x="225.8" y="143.2">VDDA_0V9</text>
<text x="227.6" y="139.9">R0201</text>
<text x="54.6" y="145.4">U25</text>
<text x="54.6" y="147.2">U24</text>
<text x="193.3" y="147.2">U21</text>
<text x="193.3" y="149">U20</text>
<text x="86.2" y="152.1">VDDA_0V9</text>
<text x="204.5" y="155.6">VCCA_1V8</text>
<text x="216.5" y="153.5" transform="rotate(-90 216.5 153.5)">1</text>
<text x="229" y="153.5" transform="rotate(-90 229 153.5)">1</text>
<text x="54.6" y="157.9">R21</text>
<text x="54.6" y="156.1">R20</text>
<text x="102.2" y="157.4">VCCA_1V8</text>
<text x="193.3" y="159.6">U22</text>
<text x="216.5" y="158.6" transform="rotate(-90 216.5 158.6)">2</text>
<text x="218.7" y="159.5">C0201</text>
<text x="229" y="158.6" transform="rotate(-90 229 158.6)">2</text>
<text x="231.1" y="159.5">C0402</text>
<text x="54.6" y="163.2">R22</text>
<text x="77.9" y="165.9" transform="rotate(-90 77.9 165.9)">1</text>
<text x="90.3" y="167.7" transform="rotate(-90 90.3 167.7)">1</text>
<text x="106.3" y="167.7" transform="rotate(-90 106.3 167.7)">1</text>
<text x="200.5" y="167.7" transform="rotate(-90 200.5 167.7)">1</text>
<text x="207.6" y="167.7" transform="rotate(-90 207.6 167.7)">1</text>
<text x="65.4" y="169.5" transform="rotate(-90 65.4 169.5)">1</text>
<text x="67.6" y="171.9">C0201</text>
<text x="77.9" y="171" transform="rotate(-90 77.9 171)">2</text>
<text x="80" y="170.1">C0201</text>
<text x="90.3" y="172.8" transform="rotate(-90 90.3 172.8)">2</text>
<text x="92.5" y="171.9">C0402</text>
<text x="106.3" y="172.8" transform="rotate(-90 106.3 172.8)">2</text>
<text x="108.5" y="171.9">C0402</text>
<text x="120.5" y="169.5" transform="rotate(-90 120.5 169.5)">1</text>
<text x="122.7" y="171.9">C0201</text>
<text x="194.7" y="173.7">C0201</text>
<text x="200.5" y="172.8" transform="rotate(-90 200.5 172.8)">2</text>
<text x="207.6" y="172.8" transform="rotate(-90 207.6 172.8)">2</text>
<text x="209.8" y="173.7">C0402</text>
<text x="65.4" y="174.6" transform="rotate(-90 65.4 174.6)">2</text>
<text x="120.5" y="174.6" transform="rotate(-90 120.5 174.6)">2</text>
<text x="285" y="196.7">Rev</text>
<text x="247" y="200.6">Size</text>
<text x="247.5" y="202.9">A3</text>
<text x="254.1" y="200.7">Page Name</text>
<text x="254.8" y="202.9">08.RK3568_USB/PCIe/SATA PHY</text>
<text x="285" y="198.4">2209</text>
<text x="246.8" y="205.6">Date: Thursday, November 17, 2022</text>
<text x="277.9" y="205.6">Sheet:</text>
<text x="285" y="205.5">8 / 24</text>
</g>
<g font-size="1.6" fill="#f00">
<text x="76.5" y="21.5">USB3_OTG0_DP</text>
<text x="76.5" y="23.3">USB3_OTG0_DM</text>
<text x="88.9" y="21.5">[17]</text>
<text x="88.9" y="23.3">[17]</text>
<text x="112" y="26.9">USB3_OTG0_VBUSDET</text>
<text x="128.9" y="26.9">[17]</text>
<text x="213.4" y="25.1">USB2_HOST2_DP</text>
<text x="213.4" y="26.9">USB2_HOST2_DM</text>
<text x="226.7" y="25.1">[18]</text>
<text x="226.7" y="26.9">[18]</text>
<text x="76.5" y="30.4">USB3_OTG0_ID</text>
<text x="88.9" y="30.4">[17]</text>
<text x="80" y="37.5">USB3_HOST1_DP</text>
<text x="80" y="39.3">USB3_HOST1_DM</text>
<text x="93.3" y="37.5">[17]</text>
<text x="93.3" y="39.3">[17]</text>
<text x="69.3" y="78.4">USB3_OTG0_SSTXP</text>
<text x="69.3" y="80.2">USB3_OTG0_SSTXN</text>
<text x="69.3" y="83.8">USB3_OTG0_SSRXP</text>
<text x="84.5" y="78.4">[17]</text>
<text x="84.5" y="80.2">[17]</text>
<text x="84.5" y="83.8">[17]</text>
<text x="69.3" y="85.6">USB3_OTG0_SSRXN</text>
<text x="84.5" y="85.6">[17]</text>
<text x="69.3" y="98">USB3_HOST1_SSTXP</text>
<text x="69.3" y="99.8">USB3_HOST1_SSTXN</text>
<text x="85.3" y="98">[17]</text>
<text x="85.3" y="99.8">[17]</text>
<text x="69.3" y="103.3">USB3_HOST1_SSRXP</text>
<text x="69.3" y="105.1">USB3_HOST1_SSRXN</text>
<text x="85.3" y="103.3">[17]</text>
<text x="85.3" y="105.1">[17]</text>
<text x="209.8" y="108.7">PCIE30_TX0P</text>
<text x="209.8" y="110.4">PCIE30_TX0N</text>
<text x="221.4" y="108.7">[20]</text>
<text x="221.4" y="110.4">[20]</text>
<text x="69.3" y="119.3">PCIE20_TXP</text>
<text x="80" y="119.3">[18]</text>
<text x="209.8" y="119.3">PCIE30_RX0P</text>
<text x="209.8" y="114">PCIE30_TX1P</text>
<text x="209.8" y="115.8">PCIE30_TX1N</text>
<text x="221.4" y="119.3">[20]</text>
<text x="221.4" y="114">[21]</text>
<text x="221.4" y="115.8">[21]</text>
<text x="69.3" y="121.1">PCIE20_TXN</text>
<text x="69.3" y="124.7">PCIE20_RXP</text>
<text x="80" y="121.1">[18]</text>
<text x="80" y="124.7">[18]</text>
<text x="209.8" y="121.1">PCIE30_RX0N</text>
<text x="209.8" y="124.7">PCIE30_RX1P</text>
<text x="221.4" y="121.1">[20]</text>
<text x="221.4" y="124.7">[21]</text>
<text x="69.3" y="126.4">PCIE20_RXN</text>
<text x="69.3" y="130">PCIE20_REFCLKP</text>
<text x="69.3" y="131.8">PCIE20_REFCLKN</text>
<text x="80" y="126.4">[18]</text>
<text x="83.6" y="130">[18]</text>
<text x="83.6" y="131.8">[18]</text>
<text x="209.8" y="126.4">PCIE30_RX1N</text>
<text x="209.8" y="130">PCIE30_REFCLKP_IN</text>
<text x="209.8" y="131.8">PCIE30_REFCLKN_IN</text>
<text x="221.4" y="126.4">[21]</text>
<text x="226.7" y="130">[24]</text>
<text x="226.7" y="131.8">[24]</text>
<text x="197.7" y="138.1">PCIE30_RESREF</text>
</g>
<g font-size="1.6" fill="#00007f">
<text x="103.1" y="29.7">C1400</text>
<text x="103.1" y="31.5">100nF/6.3V</text>
<text x="103.1" y="49.3">C1403</text>
<text x="103.1" y="51.1">100nF/6.3V</text>
<text x="234.7" y="51.1">C1406</text>
<text x="234.7" y="52.8">100nF/6.3V</text>
<text x="88.9" y="59.9">C1402</text>
<text x="74.7" y="63.5">C1401</text>
<text x="74.7" y="65.3">100nF/6.3V</text>
<text x="88.9" y="61.7">100nF/6.3V</text>
<text x="222.2" y="61.7">C1405</text>
<text x="222.2" y="63.5">100nF/6.3V</text>
<text x="163.6" y="70.6">U1000V</text>
<text x="206.2" y="68.8">C1404</text>
<text x="206.2" y="70.6">100nF/6.3V</text>
<text x="163.6" y="72.4">RK3568</text>
<text x="211.6" y="138.2">R1406</text>
<text x="227.6" y="138.2">200R/1%</text>
<text x="218.7" y="152.4">C1412</text>
<text x="218.7" y="154.2">100nF/6.3V</text>
<text x="231.1" y="152.4">C1413</text>
<text x="231.1" y="154.2">4.7uF/6.3V</text>
<text x="80" y="166.6">C1408</text>
<text x="163.6" y="166.6">RK3568</text>
<text x="163.6" y="164.8">U1000W</text>
<text x="194.7" y="166.6">C1411</text>
<text x="209.8" y="166.6">C1414</text>
<text x="8.9" y="170.2">RK3568</text>
<text x="8.9" y="168.4">U1000U</text>
<text x="67.6" y="168.4">C1212</text>
<text x="67.6" y="170.2">100nF/6.3V</text>
<text x="80" y="168.4">100nF/6.3V</text>
<text x="92.5" y="168.4">C1409</text>
<text x="92.5" y="170.2">4.7uF/6.3V</text>
<text x="108.5" y="168.4">C1410</text>
<text x="108.5" y="170.2">4.7uF/6.3V</text>
<text x="122.7" y="168.4">C1211</text>
<text x="122.7" y="170.2">1uF/6.3V</text>
<text x="190.2" y="168.4">100nF/6.3V</text>
<text x="209.8" y="168.4">4.7uF/6.3V</text>
</g>
<g font-size="1.3">
<text x="30.8" y="1.3">5</text>
<text x="88.8" y="1.3">4</text>
<text x="146.9" y="1.3">3</text>
<text x="205" y="1.3">2</text>
<text x="263.1" y="1.3">1</text>
<text x=".5" y="28.4">D</text>
<text x="292.6" y="28.4">D</text>
<text x=".5" y="79.5">C</text>
<text x="292.6" y="79.5">C</text>
<text x=".5" y="130.6">B</text>
<text x="292.6" y="130.6">B</text>
<text x=".5" y="181.7">A</text>
<text x="292.6" y="181.7">A</text>
<text x="30.8" y="207.4">5</text>
<text x="88.8" y="207.4">4</text>
<text x="146.9" y="207.4">3</text>
<text x="205" y="207.4">2</text>
<text x="263.1" y="207.4">1</text>
</g>
<g font-size="1.2">
<text x="270.8" y="194.6">https://wiki.friendlyelec.com/</text>
<text x="270.8" y="192.9">https://www.friendlyelec.com/</text>
</g>
</svg>
